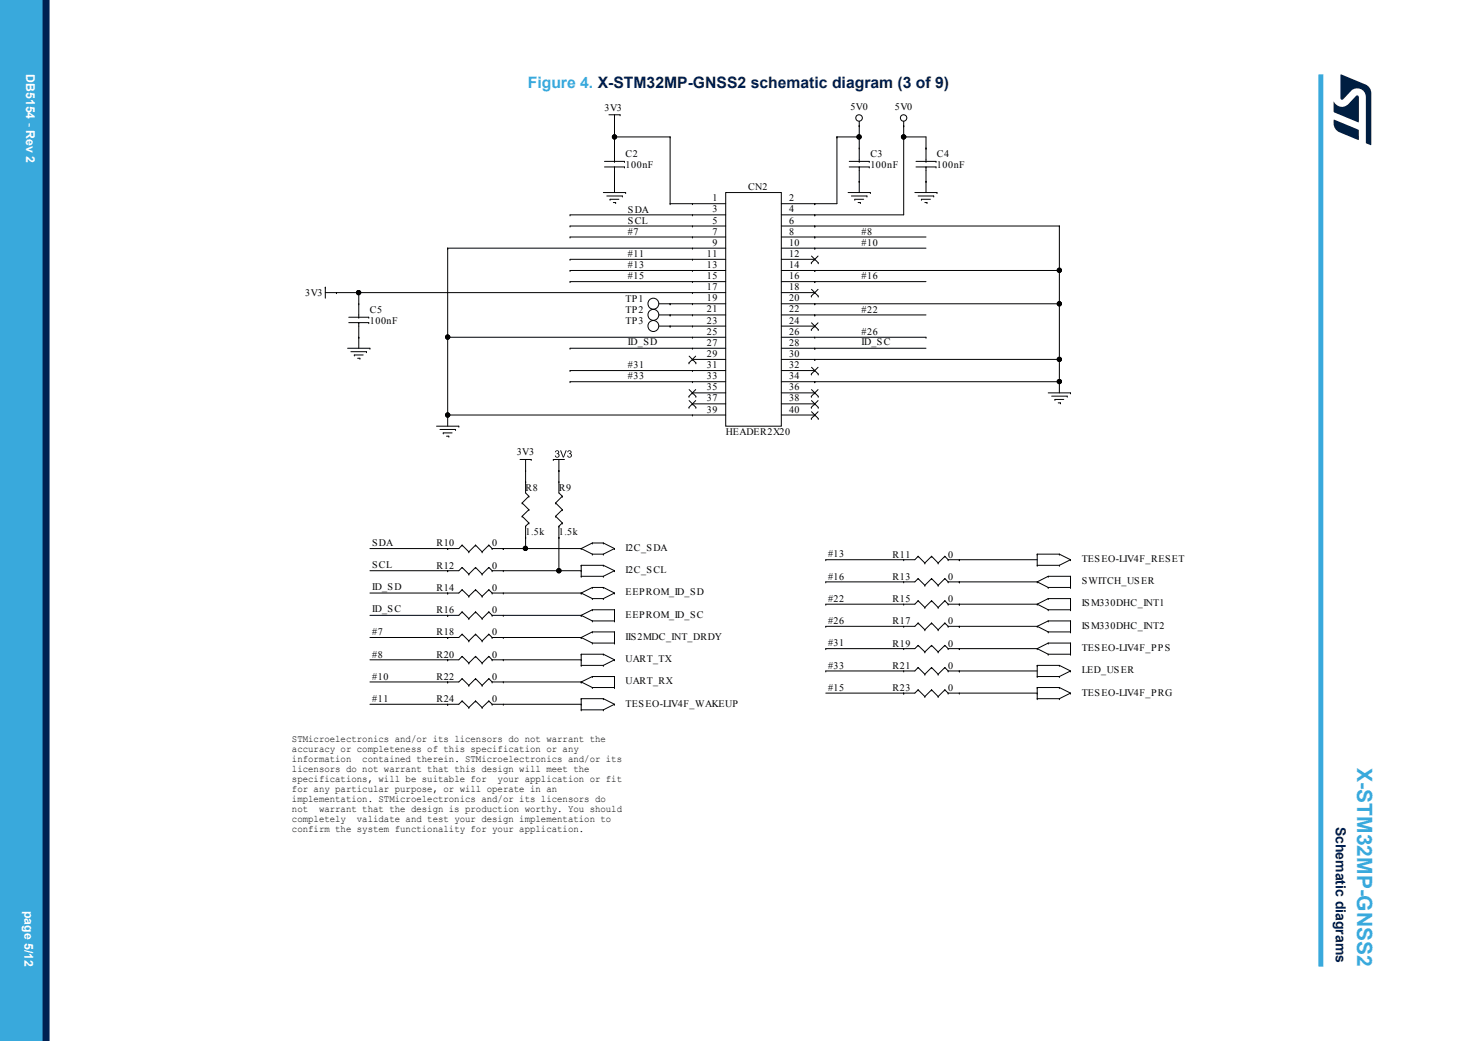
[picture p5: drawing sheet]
<svg xmlns="http://www.w3.org/2000/svg" width="297mm" height="210mm" viewBox="0 0 297 210" stroke-linecap="round" stroke-linejoin="round" font-family="sans-serif">
<g fill="none" stroke="#000" stroke-width=".2">
<path d="M121.7 38.8h4.5M122 33.7h4M122 32.6h4M122.4 39.5h3.2M122.9 23.2h2.2M124 27.6h11.2M124 25.4h.1M124 32.6h.1M124 33.7h.1M124 29.9h.1M124 36.6h.1M124 27.6h.1"/>
<path d="M124 23.2v9.4M124 33.7v5.1M125.1 23.2h.1M125.6 39.5h.1M126 33.7h.1M126 32.6h.1M126.2 38.8h.1M135.2 27.6h.1M135.2 27.6v13.5M146.4 38.8h11.2v47.2h-11.2zM168.9 27.6h4.5M168.9 27.6h.1"/>
<path d="M168.9 27.6v13.5h-11.3M171.1 38.8h4.5M171.3 33.7h4.1M171.3 32.6h4.1M171.8 39.5h3.1M173.4 25.4h.1M173.4 32.6h.1M173.4 33.7h.1M173.4 29.9h.1M173.4 36.6h.1M173.4 27.6h.1M173.4 24.5v8.1"/>
<path d="M173.4 33.7v5.1M174.9 39.5h.1M175.4 33.7h.1M175.4 32.6h.1M175.6 38.8h.1M182.3 27.6h4.5v5M182.3 25.4h.1M182.3 27.6h.1M182.3 24.5v18.8h-24.7M184.6 38.8h4.5M184.8 33.7h4.1M184.8 32.6h4.1"/>
<path d="M185.2 39.5h3.2M186.8 32.6h.1M186.8 33.7h.1M186.8 29.9h.1M186.8 36.6h.1M186.8 33.7v5.1M188.4 39.5h.1M188.9 33.7h.1M188.9 32.6h.1M189.1 38.8h.1M65.6 57.9h.1M65.6 59h80.8"/>
<path d="M65.6 57.9v2.3M67.9 59h.1M72.4 59h.1M72.4 59v5M90.3 50.1h.1M90.3 50.1v35.9M90.3 50.1h56.1M115 43.3h.1M115 45.6h.1M115 52.3h.1M115 54.6h.1M115 47.8h.1"/>
<path d="M115 56.8h.1M115 43.3h31.4M115 45.6h31.4M115 47.8h31.4M115 52.3h31.4M115 54.6h31.4M115 56.8h31.4M123.1 40.2h1.8M123.1 40.2h.1M123.8 40.9h.4M124.2 40.9h.1M135.2 41.1h.1"/>
<path d="M135.2 41.1h11.2M139.7 41.1h.1M139.7 43.3h.1M139.7 45.6h.1M139.7 47.8h.1M139.7 50.1h.1M139.7 52.3h.1M139.7 54.6h.1M139.7 56.8h.1M139.7 59h.1M157.6 59h6.8M157.6 45.6h56.1"/>
<path d="M157.6 47.8h29.2M157.6 50.1h29.2M157.6 52.3h6.8M157.6 54.6h56.1M157.6 56.8h29.2M163.7 53h.1M163.7 59.7h.1M163.7 51.7l1.4 1.3M163.7 58.4l1.4 1.3M164.4 41.1h.1M164.4 43.3h.1M164.4 45.6h.1"/>
<path d="M164.4 47.8h.1M164.4 50.1h.1M164.4 52.3h.1M164.4 54.6h.1M164.4 56.8h.1M164.4 59h.1M165.1 51.7l-1.4 1.3M165.1 58.4l-1.4 1.3M165.1 53h.1M165.1 59.7h.1M172.5 40.2h1.8M172.5 40.2h.1"/>
<path d="M173.1 40.9h.5M173.6 40.9h.1M185.9 40.2h1.8M185.9 40.2h.1M186.6 40.9h.4M187 40.9h.1M213.7 45.6h.1M213.7 54.6h.1M213.7 45.6v33.7M70.1 70.3h4.5M70.4 65.1h4M70.4 64h4"/>
<path d="M70.8 70.9h3.1M71.5 71.6h1.8M71.5 71.6h.1M72.2 72.3h.4M72.4 64h.1M72.4 65.1h.1M72.4 61.3h.1M72.4 68h.1M72.4 65.1v5.2M72.6 72.3h.1M73.9 70.9h.1M74.4 65.1h.1"/>
<path d="M74.4 64h.1M74.6 70.3h.1M90.3 68h.1M90.3 68h56.1M115 70.3h.1M115 77h.1M115 74.8h.1M115 70.3h31.4M115 77h31.4M115 74.8h31.4M133 61.3h13.4M133 63.5h13.4"/>
<path d="M133 65.8h13.4M135.2 61.3h.1M135.2 63.5h.1M135.2 65.8h.1M139 73.2h.1M139 79.9h.1M139 71.8l1.4 1.4M139 78.6l1.4 1.3M139.7 77h.1M139.7 61.3h.1M139.7 63.5h.1M139.7 65.8h.1"/>
<path d="M139.7 68h.1M139.7 70.3h.1M139.7 72.5h.1M139.7 74.8h.1M139.7 79.3h.1M139.7 79.3h6.7M139.7 72.5h6.7M140.4 71.8l-1.4 1.4M140.4 78.6l-1.4 1.3M140.4 73.2h.1M140.4 79.9h.1M157.6 70.3h29.2"/>
<path d="M157.6 79.3h6.8M157.6 61.3h56.1M157.6 63.5h29.2M157.6 65.8h6.8M157.6 77h56.1M157.6 68h29.2M157.6 72.5h56.1M157.6 74.8h6.8M163.7 66.5h.1M163.7 75.4h.1M163.7 79.9h.1M163.7 65.1l1.4 1.4"/>
<path d="M163.7 74.1l1.4 1.3M163.7 78.6l1.4 1.3M164.4 61.3h.1M164.4 63.5h.1M164.4 65.8h.1M164.4 68h.1M164.4 70.3h.1M164.4 72.5h.1M164.4 74.8h.1M164.4 77h.1M164.4 79.3h.1M165.1 65.1l-1.4 1.4"/>
<path d="M165.1 74.1l-1.4 1.3M165.1 78.6l-1.4 1.3M165.1 66.5h.1M165.1 75.4h.1M165.1 79.9h.1M186.8 68h.1M211.5 79.3h4.5M212.2 79.9h3.1M213.7 61.3h.1M213.7 72.5h.1M213.7 77h.1M215.3 79.9h.1"/>
<path d="M216 79.3h.1M88.1 86h4.5M88.8 86.6h3.1M89.4 87.3h.1M89.4 87.3h1.8M90.1 88h.5M90.3 83.7h.1M90.3 83.7h56.1M90.6 88h.1M91.9 86.6h.1M92.6 86h.1M104.9 92.7h2.3"/>
<path d="M106 94.9h.1M106 97.2h.1M106 92.7v6.7l.7 .7M107.2 92.7h.1M111.6 92.7h2.3M111.6 92.7h.1M112.8 94.9h.1M112.8 97.2h.1M112.8 92.7v6.7l.7 .7M139 82.2h.1M139 80.8l1.4 1.4M139.7 81.5h.1"/>
<path d="M139.7 83.7h.1M139.7 81.5h6.7M140.4 80.8l-1.4 1.4M140.4 82.2h.1M157.6 81.5h6.8M157.6 83.7h6.8M163.7 82.2h.1M163.7 84.4h.1M163.7 80.8l1.4 1.4M163.7 83.1l1.4 1.3M164.4 81.5h.1M164.4 83.7h.1"/>
<path d="M165.1 80.8l-1.4 1.4M165.1 83.1l-1.4 1.3M165.1 82.2h.1M165.1 84.4h.1M212.8 80.6h1.8M212.9 80.6h.1M213.5 81.3h.5M214 81.3h.1M90.3 115.1h.1M90.3 110.7h.1M90.3 119.6h.1M93.2 114.5h.1"/>
<path d="M93.2 110h.1M93.2 119h.1M93.2 114.5l1.4 1.3M93.2 110l1.4 1.3M93.2 119l1.4 1.3M93.2 119l-.6 .6h-18M93.2 114.5l-.6 .6h-18M93.2 110l-.6 .7h-18M94.6 115.8h.1M94.6 111.3h.1M96 114.5l-1.4 1.3M96 110l-1.4 1.3"/>
<path d="M96 119l-1.4 1.3M96 114.5h.1M96 110h.1M96 119h.1M96 114.5l1.3 1.3M96 110l1.3 1.3M96 119l1.3 1.3M97.3 115.8h.1M97.3 111.3h.1M98.6 114.5h.1M98.6 110h.1M98.6 119h.1"/>
<path d="M98.6 114.5l.7 .6M98.6 110l.7 .7M98.6 119l.7 .6M98.6 114.5l-1.3 1.3M98.6 110l-1.3 1.3M98.6 119l-1.3 1.3M99.3 115.1h.1M99.3 110.7h.1M99.3 119.6h.1M99.3 115.1h18M99.3 110.7h18M99.3 119.6h18"/>
<path d="M101.5 115.1h.1M101.5 110.7h.1M101.5 119.6h.1M105.4 101.5h.1M105.4 104.1h.1M105.4 101.5l1.3 1.3M105.4 104.1l1.3 1.4M106 106.2h.1M106 108.4h.1M106 110.7h.1M106 106.2v4.5M106.7 100.1h.1"/>
<path d="M106.7 102.8h.1M106.7 105.5h.1M106.7 100.1l-1.3 1.4M106.7 102.8l-1.3 1.3M106.7 105.5l-.7 .7M112.1 101.5h.1M112.1 104.1h.1M112.1 101.5l1.4 1.3M112.1 104.1l1.4 1.4M112.8 106.2h.1M112.8 108.4h.1M112.8 115.1h.1"/>
<path d="M112.8 106.2v8.9M113.5 100.1h.1M113.5 102.8h.1M113.5 105.5h.1M113.5 100.1l-1.4 1.4M113.5 102.8l-1.4 1.3M113.5 105.5l-.7 .7M117.3 110.7h.1M117.3 119.6h.1M117.3 116.3h.1M117.3 114h.1M117.3 115.1h.1"/>
<path d="M117.3 114v2.3M117.3 114h4.4M117.3 116.3h4.4M117.3 110.7l2.2 1.1M117.3 119.6l2.2 1.2M119.5 109.5l-2.2 1.2M119.5 118.5l-2.2 1.1M119.5 111.8h2.2M119.5 111.8h.1M119.5 109.5h.1M119.5 118.5h.1M119.5 109.5h2.2"/>
<path d="M119.5 118.5h2.2M121.7 111.8h.1M121.7 109.5h.1M121.7 118.5h.1M121.7 116.3h.1M121.7 114h.1M121.7 109.5l2.3 1.2M121.7 118.5l2.3 1.1M121.7 114l2.3 1.1M124 110.7h.1M124 119.6h.1M124 115.1h.1"/>
<path d="M124 110.7l-2.3 1.1M124 119.6l-2.3 1.2M124 115.1l-2.3 1.2M166.6 112.9h.1M166.6 117.4h.1M182.3 112.9h.1M182.3 117.4h.1M185.2 112.2l-.6 .7h-18M185.2 116.7l-.6 .7h-18M185.2 112.2h.1M185.2 116.7h.1M185.2 112.2l1.4 1.4"/>
<path d="M185.2 116.7l1.4 1.4M186.6 113.6h.1M186.6 118.1h.1M188 112.2l-1.4 1.4M188 116.7l-1.4 1.4M188 112.2h.1M188 116.7h.1M188 112.2l1.3 1.4M188 116.7l1.3 1.4M189.3 113.6h.1M189.3 118.1h.1M190.6 112.2l-1.3 1.4"/>
<path d="M190.6 116.7l-1.3 1.4M190.6 112.2h.1M190.6 116.7h.1M190.6 112.2l.7 .7M190.6 116.7l.7 .7M191.3 112.9h.1M191.3 117.4h.1M191.3 112.9h18M191.3 117.4h18M193.6 112.9h.1M193.6 117.4h.1M209.3 114h4.4"/>
<path d="M209.3 117.4l2.2 1.1M209.3 117.4h.1M209.3 114h.1M209.3 111.8h.1M209.3 111.8h4.4M209.3 111.8v2.2M211.5 118.5h4.5M211.5 116.3h.1M211.5 118.5h.1M211.5 116.3h4.5M211.5 116.3l-2.2 1.1M213.7 114h.1"/>
<path d="M213.7 111.8h.1M213.7 111.8l2.3 1.1M216 116.3h.1M216 118.5h.1M216 112.9h.1M216 116.3v2.2M216 112.9l-2.3 1.1M90.3 133.1h.1M90.3 128.6h.1M90.3 137.6h.1M90.3 124.1h.1M93.2 132.4h.1"/>
<path d="M93.2 127.9h.1M93.2 136.9h.1M93.2 123.4h.1M93.2 132.4l1.4 1.4M93.2 127.9l1.4 1.4M93.2 136.9l1.4 1.4M93.2 123.4l1.4 1.4M93.2 132.4l-.6 .7h-18M93.2 127.9l-.6 .7h-18M93.2 136.9l-.6 .7h-18M93.2 123.4l-.6 .7h-18M94.6 133.8h.1"/>
<path d="M94.6 129.3h.1M94.6 138.3h.1M94.6 124.8h.1M94.6 120.3h.1M96 132.4l-1.4 1.4M96 127.9l-1.4 1.4M96 136.9l-1.4 1.4M96 123.4l-1.4 1.4M96 132.4h.1M96 127.9h.1M96 136.9h.1M96 123.4h.1"/>
<path d="M96 132.4l1.3 1.4M96 127.9l1.3 1.4M96 136.9l1.3 1.4M96 123.4l1.3 1.4M97.3 133.8h.1M97.3 129.3h.1M97.3 138.3h.1M97.3 124.8h.1M97.3 120.3h.1M98.6 132.4h.1M98.6 127.9h.1M98.6 136.9h.1"/>
<path d="M98.6 123.4h.1M98.6 132.4l.7 .7M98.6 127.9l.7 .7M98.6 136.9l.7 .7M98.6 123.4l.7 .7M98.6 132.4l-1.3 1.4M98.6 127.9l-1.3 1.4M98.6 136.9l-1.3 1.4M98.6 123.4l-1.3 1.4M99.3 133.1h.1M99.3 128.6h.1M99.3 137.6h.1"/>
<path d="M99.3 124.1h.1M99.3 133.1h18M99.3 128.6h18M99.3 137.6h18M99.3 124.1h18M101.5 133.1h.1M101.5 128.6h.1M101.5 137.6h.1M101.5 124.1h.1M117.3 124.1h.1M117.3 134.2h.1M117.3 132h.1"/>
<path d="M117.3 137.6h.1M117.3 128.6h.1M117.3 133.1h.1M117.3 132h4.4M117.3 132v2.2M117.3 134.2h4.4M117.3 124.1l2.2 1.2M117.3 137.6l2.2 1.1M117.3 128.6l2.2 1.1M119.5 123l-2.2 1.1M119.5 136.5l-2.2 1.1M119.5 127.5l-2.2 1.1"/>
<path d="M119.5 120.8h2.2M119.5 123h.1M119.5 125.3h.1M119.5 120.8h.1M119.5 136.5h.1M119.5 138.7h.1M119.5 127.5h.1M119.5 129.7h.1M119.5 123h4.5M119.5 136.5h4.5M119.5 127.5h4.5M119.5 129.7h4.5"/>
<path d="M119.5 125.3h4.5M119.5 138.7h4.5M121.7 120.8h.1M121.7 134.2h.1M121.7 132h.1M121.7 132l2.3 1.1M124 123h.1M124 125.3h.1M124 133.1h.1M124 136.5h.1M124 138.7h.1M124 127.5h.1"/>
<path d="M124 129.7h.1M124 123v2.3M124 127.5v2.2M124 136.5v2.2M124 133.1l-2.3 1.1M166.6 135.4h.1M166.6 130.9h.1M166.6 121.9h.1M166.6 126.4h.1M182.3 121.9h.1M182.3 130.9h.1M182.3 126.4h.1"/>
<path d="M182.3 135.4h.1M182.3 139.8h.1M185.2 121.2l-.6 .7h-18M185.2 130.2l-.6 .7h-18M185.2 125.7l-.6 .7h-18M185.2 134.7l-.6 .7h-18M185.2 139.2l-.6 .6h-18M185.2 121.2h.1M185.2 130.2h.1M185.2 125.7h.1M185.2 134.7h.1M185.2 139.2h.1"/>
<path d="M185.2 121.2l1.4 1.3M185.2 130.2l1.4 1.3M185.2 125.7l1.4 1.3M185.2 134.7l1.4 1.3M185.2 139.2l1.4 1.3M186.6 122.5h.1M186.6 131.5h.1M186.6 127h.1M186.6 136h.1M188 121.2l-1.4 1.3M188 130.2l-1.4 1.3M188 125.7l-1.4 1.3"/>
<path d="M188 134.7l-1.4 1.3M188 139.2l-1.4 1.3M188 121.2h.1M188 130.2h.1M188 125.7h.1M188 134.7h.1M188 139.2h.1M188 121.2l1.3 1.3M188 130.2l1.3 1.3M188 125.7l1.3 1.3M188 134.7l1.3 1.3M188 139.2l1.3 1.3"/>
<path d="M189.3 122.5h.1M189.3 131.5h.1M189.3 127h.1M189.3 136h.1M190.6 121.2l-1.3 1.3M190.6 130.2l-1.3 1.3M190.6 125.7l-1.3 1.3M190.6 134.7l-1.3 1.3M190.6 139.2l-1.3 1.3M190.6 121.2h.1M190.6 130.2h.1M190.6 125.7h.1"/>
<path d="M190.6 134.7h.1M190.6 139.2h.1M190.6 121.2l.7 .7M190.6 130.2l.7 .7M190.6 125.7l.7 .7M190.6 134.7l.7 .7M190.6 139.2l.7 .6M191.3 121.9h.1M191.3 130.9h.1M191.3 126.4h.1M191.3 135.4h.1M191.3 139.8h.1"/>
<path d="M191.3 121.9h18M191.3 130.9h18M191.3 126.4h18M191.3 135.4h18M191.3 139.8h18M193.6 121.9h.1M193.6 130.9h.1M193.6 126.4h.1M193.6 135.4h.1M193.6 139.8h.1M209.3 136.5h4.4M209.3 121.9l2.2 1.1"/>
<path d="M209.3 126.4l2.2 1.1M209.3 130.9h.1M209.3 121.9h.1M209.3 136.5h.1M209.3 134.2h.1M209.3 126.4h.1M209.3 138.7h.1M209.3 139.8h.1M209.3 130.9l2.2 1.1M209.3 134.2h4.4M209.3 138.7h4.4M209.3 134.2v2.3"/>
<path d="M209.3 138.7v2.2M211.5 129.7h4.5M211.5 123h4.5M211.5 127.5h4.5M211.5 132h.1M211.5 129.7h.1M211.5 120.8h.1M211.5 123h.1M211.5 125.3h.1M211.5 127.5h.1M211.5 132h4.5M211.5 129.7l-2.2 1.2"/>
<path d="M211.5 125.3h4.5M211.5 120.8h4.5M211.5 120.8l-2.2 1.1M211.5 125.3l-2.2 1.1M213.7 136.5h.1M213.7 134.2h.1M213.7 138.7h.1M213.7 134.2l2.3 1.2M213.7 138.7l2.3 1.1M216 132h.1M216 129.7h.1M216 120.8h.1"/>
<path d="M216 123h.1M216 135.4h.1M216 125.3h.1M216 127.5h.1M216 139.8h.1M216 120.8v2.2M216 125.3v2.2M216 129.7v2.3M216 135.4l-2.3 1.1M216 139.8l-2.3 1.1M90.3 142.1h.1M93.2 141.4h.1"/>
<path d="M93.2 141.4l1.4 1.3M93.2 141.4l-.6 .7h-18M94.6 142.7h.1M96 141.4l-1.4 1.3M96 141.4h.1M96 141.4l1.3 1.3M97.3 142.7h.1M98.6 141.4h.1M98.6 141.4l.7 .7M98.6 141.4l-1.3 1.3M99.3 142.1h.1M99.3 142.1h18"/>
<path d="M101.5 142.1h.1M117.3 143.2h.1M117.3 140.9h.1M117.3 142.1h.1M117.3 140.9v2.3M117.3 140.9h4.4M117.3 143.2h4.4M121.7 143.2h.1M121.7 140.9h.1M121.7 140.9l2.3 1.2M124 142.1h.1M124 142.1l-2.3 1.1"/>
<path d="M186.6 140.5h.1M189.3 140.5h.1M209.3 140.9h4.4M209.3 140.9h.1M213.7 140.9h.1"/>
<circle cx="124" cy="27.6" r=".44"/>
<circle cx="173.3" cy="27.6" r=".44"/>
<circle cx="173.3" cy="23.8" r=".66"/>
<circle cx="182.3" cy="23.8" r=".65"/>
<circle cx="182.3" cy="27.6" r=".44"/>
<circle cx="72.3" cy="59" r=".44"/>
<circle cx="213.7" cy="54.5" r=".44"/>
<circle cx="90.3" cy="68" r=".44"/>
<circle cx="131.8" cy="63.5" r="1.1"/>
<circle cx="131.8" cy="65.8" r="1.1"/>
<circle cx="131.8" cy="61.3" r="1.1"/>
<circle cx="213.7" cy="72.5" r=".44"/>
<circle cx="213.7" cy="77" r=".44"/>
<circle cx="213.7" cy="61.3" r=".44"/>
<circle cx="90.3" cy="83.7" r=".44"/>
<circle cx="106" cy="110.6" r=".44"/>
<circle cx="112.8" cy="115.1" r=".44"/>
</g>
<path d="M112.1 90.9a.39 .39 0 0 1 .6 0 .39 .39 0 0 1-.1 .6 .45 .45 0 0 1 0 .8 .45 .45 0 0 1-.6-.4h.1a.29 .29 0 0 0 .4 .3 .29 .29 0 0 0 .2-.4 .29 .29 0 0 0-.4-.2v-.1a.25 .25 0 0 0 .3-.2 .25 .25 0 0 0-.2-.3 .25 .25 0 0 0-.2 .2h-.2zM113 90.8h.2l.5 1.3 .4-1.3h.2l-.5 1.5h-.2zM114.6 90.9a.39 .39 0 0 1 .6 0 .39 .39 0 0 1-.1 .6 .45 .45 0 0 1 0 .8 .45 .45 0 0 1-.7-.4h.2a.29 .29 0 0 0 .4 .3 .29 .29 0 0 0 .2-.4 .29 .29 0 0 0-.4-.2v-.1a.25 .25 0 0 0 .3-.2 .25 .25 0 0 0-.2-.3 .25 .25 0 0 0-.3 .2h-.1z" fill="#000"/>
<g fill="#000">
<circle cx="124" cy="27.6" r=".44"/>
<circle cx="173.3" cy="27.6" r=".44"/>
<circle cx="182.3" cy="27.6" r=".44"/>
<circle cx="72.3" cy="59" r=".44"/>
<circle cx="213.7" cy="54.5" r=".44"/>
<circle cx="90.3" cy="68" r=".44"/>
<circle cx="213.7" cy="72.5" r=".44"/>
<circle cx="213.7" cy="77" r=".44"/>
<circle cx="213.7" cy="61.3" r=".44"/>
<circle cx="90.3" cy="83.7" r=".44"/>
<circle cx="106" cy="110.6" r=".44"/>
<circle cx="112.8" cy="115.1" r=".44"/>
</g>
<path d="M266.5 15v180" fill="none" stroke="#39a9dc" stroke-width="1"/>
<g fill="#39a9dc">
<path d="M0 0h8.6v210h-8.6z" fill-rule="evenodd"/>
<path d="M0 0h7.5v210h-7.5z" fill-rule="evenodd"/>
</g>
<path d="M9.3 0v210" fill="none" stroke="#002052" stroke-width="1.4"/>
<g fill="#001e41">
<path d="M270.5 15l5 2.1a1.91 1.91 0 0 1 1.2 1.7v10.4l-.1 .1-1-.5v-9.2a1.74 1.74 0 0 0-1-1.6 1.74 1.74 0 0 0-2 .3l-1.6 1.7-.2 .1-.3-.1z"/>
<path d="M269.1 24.2l4.9 1.9 .2 .3v1.7l-.2 .1-3.8-1.5a1.92 1.92 0 0 1-1.1-1.8z"/>
<path d="M269.1 20.5a1.85 1.85 0 0 0 2.9 .5l1.6-1.6 .2-.2 .3 .2v5.3l-5-2.1z"/>
</g>
<text font-size="4.2" fill="#39a9dc" x="273.8" y="155" transform="rotate(90 273.8 155)">X-STM32MP-GNSS2</text>
<text font-size="3.2" fill="#39a9dc" x="106.5" y="17.8">Figure 4. X-STM32MP-GNSS2 schematic diagram (3 of 9)</text>
<text font-size="2.8" fill="#002052" x="269.5" y="166.8" transform="rotate(90 269.5 166.8)">Schematic diagrams</text>
<g font-size="2.5" fill="#fff">
<text x="5.3" y="15" transform="rotate(90 5.3 15)">DB5154 - Rev 2</text>
<text x="5" y="183.7" transform="rotate(90 5 183.7)">page 5/12</text>
</g>
<g font-size="2">
<text x="122" y="22.5">3V3</text>
<text x="171.6" y="22.3">5V0</text>
<text x="180.5" y="22.3">5V0</text>
<text x="126.2" y="31.7">C2</text>
<text x="126.2" y="33.9">100nF</text>
<text x="175.6" y="33.9">100nF</text>
<text x="175.6" y="31.7">C3</text>
<text x="189.1" y="31.7">C4</text>
<text x="189.1" y="33.9">100nF</text>
<text x="143.7" y="40.6">1</text>
<text x="150.9" y="38.4">CN2</text>
<text x="159.2" y="40.6">2</text>
<text x="126.7" y="42.9">SDA</text>
<text x="126.7" y="45.1">SCL</text>
<text x="126.7" y="47.3">#7</text>
<text x="143.7" y="42.8">3</text>
<text x="143.7" y="45.1">5</text>
<text x="143.7" y="47.3">7</text>
<text x="159.2" y="42.8">4</text>
<text x="159.2" y="45.1">6</text>
<text x="159.2" y="47.3">8</text>
<text x="173.8" y="47.3">#8</text>
<text x="126.7" y="51.8">#11</text>
<text x="142.6" y="51.8">11</text>
<text x="143.7" y="49.6">9</text>
<text x="159.2" y="49.6">10</text>
<text x="159.2" y="51.8">12</text>
<text x="173.8" y="49.6">#10</text>
<text x="61.6" y="59.8">3V3</text>
<text x="126.7" y="54.1">#13</text>
<text x="126.7" y="56.4">#15</text>
<text x="142.6" y="54.1">13</text>
<text x="142.6" y="56.3">15</text>
<text x="142.6" y="58.5">17</text>
<text x="159.2" y="54.1">14</text>
<text x="159.2" y="56.3">16</text>
<text x="159.2" y="58.5">18</text>
<text x="173.8" y="56.4">#16</text>
<text x="74.6" y="63.1">C5</text>
<text x="74.6" y="65.4">100nF</text>
<text x="126.2" y="63.1">TP2</text>
<text x="126.2" y="60.9">TP1</text>
<text x="126.2" y="65.4">TP3</text>
<text x="142.6" y="60.8">19</text>
<text x="142.6" y="63">21</text>
<text x="142.6" y="65.3">23</text>
<text x="159.2" y="60.8">20</text>
<text x="159.2" y="63">22</text>
<text x="159.2" y="65.3">24</text>
<text x="173.8" y="63.1">#22</text>
<text x="126.7" y="69.6">ID_SD</text>
<text x="142.6" y="67.5">25</text>
<text x="142.6" y="69.8">27</text>
<text x="159.2" y="67.5">26</text>
<text x="159.2" y="69.8">28</text>
<text x="173.8" y="67.6">#26</text>
<text x="173.8" y="69.6">ID_SC</text>
<text x="126.7" y="76.5">#33</text>
<text x="126.7" y="74.3">#31</text>
<text x="142.6" y="76.5">33</text>
<text x="142.6" y="72">29</text>
<text x="142.6" y="74.3">31</text>
<text x="159.2" y="72">30</text>
<text x="159.2" y="74.3">32</text>
<text x="159.2" y="76.5">34</text>
<text x="142.6" y="78.8">35</text>
<text x="142.6" y="81">37</text>
<text x="142.6" y="83.2">39</text>
<text x="159.2" y="78.8">36</text>
<text x="159.2" y="81">38</text>
<text x="159.2" y="83.2">40</text>
<text x="146.4" y="87.8">HEADER2X20</text>
<text x="104.3" y="91.8">3V3</text>
<text x="106" y="99">R8</text>
<text x="112.8" y="99">R9</text>
<text x="106" y="108">1.5k</text>
<text x="112.8" y="108">1.5k</text>
<text x="75.1" y="110.2">SDA</text>
<text x="88.1" y="110.2">R10</text>
<text x="99.3" y="110.2">0</text>
<text x="126.2" y="111.1">I2C_SDA</text>
<text x="167.1" y="112.4">#13</text>
<text x="180.1" y="112.5">R11</text>
<text x="191.3" y="112.5">0</text>
<text x="218.2" y="113.4">TESEO-LIV4F_RESET</text>
<text x="75.1" y="119">ID_SD</text>
<text x="75.1" y="114.7">SCL</text>
<text x="88.1" y="114.7">R12</text>
<text x="88.1" y="119.2">R14</text>
<text x="99.3" y="114.7">0</text>
<text x="99.3" y="119.2">0</text>
<text x="126.2" y="115.6">I2C_SCL</text>
<text x="167.1" y="116.9">#16</text>
<text x="180.1" y="117">R13</text>
<text x="191.3" y="117">0</text>
<text x="218.2" y="117.9">SWITCH_USER</text>
<text x="75.1" y="123.5">ID_SC</text>
<text x="88.1" y="123.7">R16</text>
<text x="99.3" y="123.7">0</text>
<text x="126.2" y="124.6">EEPROM_ID_SC</text>
<text x="126.2" y="120.1">EEPROM_ID_SD</text>
<text x="167.1" y="121.4">#22</text>
<text x="167.1" y="125.9">#26</text>
<text x="180.1" y="126">R17</text>
<text x="180.1" y="121.5">R15</text>
<text x="191.3" y="126">0</text>
<text x="191.3" y="121.5">0</text>
<text x="218.2" y="122.3">ISM330DHC_INT1</text>
<text x="75.1" y="128.1">#7</text>
<text x="88.1" y="128.2">R18</text>
<text x="99.3" y="128.2">0</text>
<text x="126.2" y="129.1">IIS2MDC_INT_DRDY</text>
<text x="167.1" y="130.4">#31</text>
<text x="180.1" y="130.4">R19</text>
<text x="191.3" y="130.4">0</text>
<text x="218.2" y="131.3">TESEO-LIV4F_PPS</text>
<text x="218.2" y="126.8">ISM330DHC_INT2</text>
<text x="75.1" y="132.6">#8</text>
<text x="75.1" y="137.1">#10</text>
<text x="88.1" y="137.2">R22</text>
<text x="88.1" y="132.7">R20</text>
<text x="99.3" y="137.2">0</text>
<text x="99.3" y="132.7">0</text>
<text x="126.2" y="133.6">UART_TX</text>
<text x="167.1" y="134.9">#33</text>
<text x="180.1" y="134.9">R21</text>
<text x="191.3" y="134.9">0</text>
<text x="218.2" y="135.8">LED_USER</text>
<text x="75.1" y="141.6">#11</text>
<text x="88.1" y="141.6">R24</text>
<text x="99.3" y="141.6">0</text>
<text x="126.2" y="138.1">UART_RX</text>
<text x="126.2" y="142.5">TESEO-LIV4F_WAKEUP</text>
<text x="167.1" y="139.4">#15</text>
<text x="180.1" y="139.4">R23</text>
<text x="191.3" y="139.4">0</text>
<text x="218.2" y="140.3">TESEO-LIV4F_PRG</text>
<text x="58.9" y="149.6">STMicroelectronics and/or its licensors do not warrant the</text>
<text x="58.9" y="151.6">accuracy or completeness of this specification or any</text>
<text x="58.9" y="153.6">information</text>
<text x="58.9" y="155.6">licensors do not warrant that this design will meet the</text>
<text x="73.1" y="153.6">contained therein. STMicroelectronics and/or its</text>
<text x="58.9" y="157.7">specifications, will be suitable for</text>
<text x="58.9" y="159.7">for any particular purpose, or will operate in an</text>
<text x="58.9" y="161.7">implementation. STMicroelectronics and/or its licensors do</text>
<text x="100.4" y="157.7">your application or fit</text>
<text x="58.9" y="165.7">completely</text>
<text x="58.9" y="167.8">confirm the system functionality for your application.</text>
<text x="58.9" y="163.7">not</text>
<text x="64.4" y="163.7">warrant that the design is production worthy. You should</text>
<text x="72" y="165.7">validate and test your design implementation to</text>
</g>
</svg>
